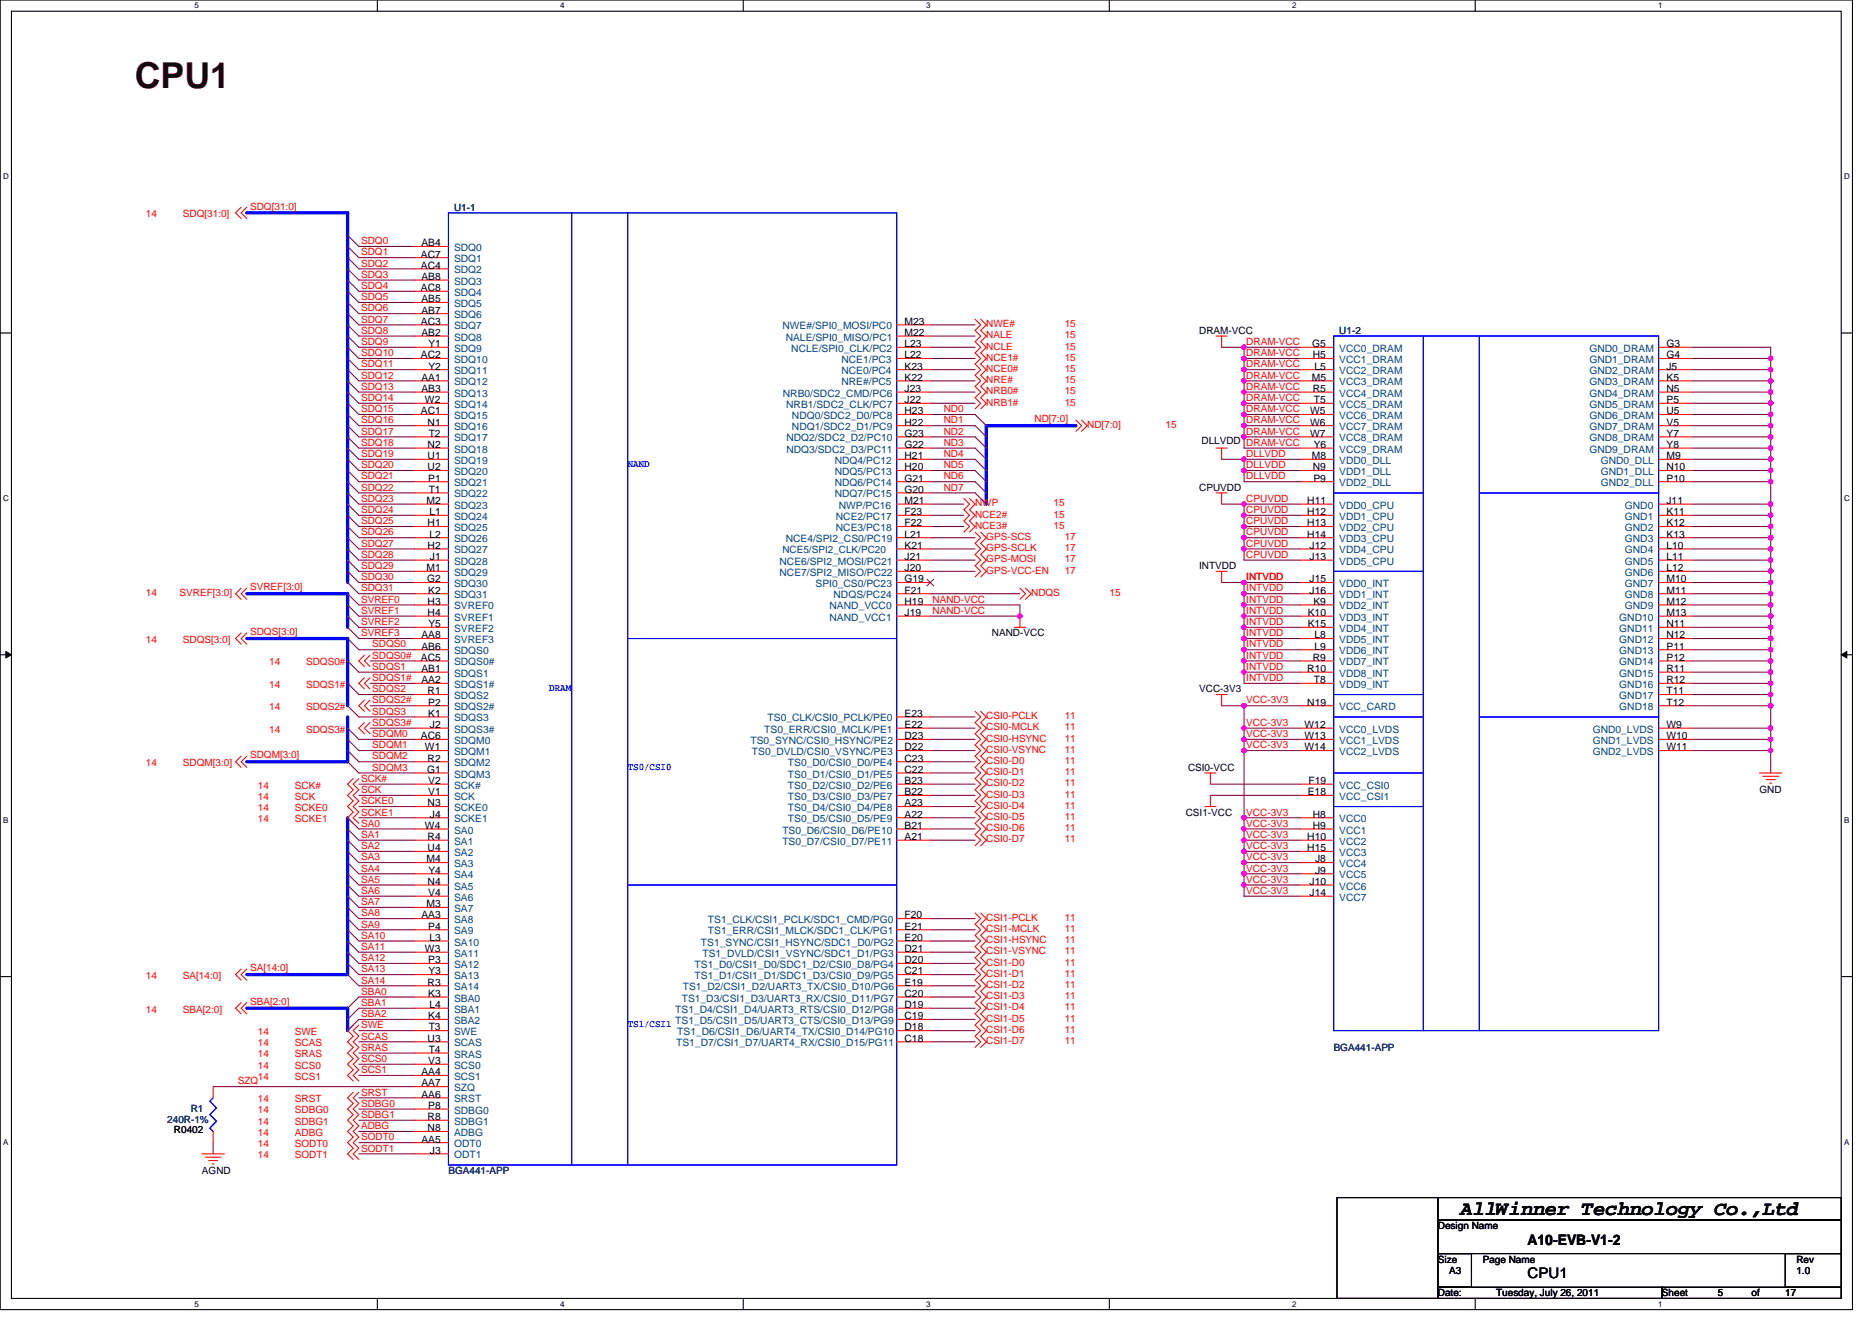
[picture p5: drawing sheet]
<svg xmlns="http://www.w3.org/2000/svg" width="297mm" height="210mm" viewBox="0 0 297 210" stroke-linecap="round" stroke-linejoin="round" font-family="sans-serif">
<path d="M0 0h293.9v207.9h-293.9zM1.8 1.8h290.4v204.3h-290.4z" fill="none" stroke="#000" stroke-width=".17"/>
<g fill="#fff">
<path d="M30.8 .2h.7v1.4h-.7z"/>
<path d="M30.8 206.3h.7v1.4h-.7z"/>
</g>
<path d="M59.9 0v1.8M59.9 206.1v1.8" fill="none" stroke="#000" stroke-width=".17"/>
<g fill="#fff">
<path d="M88.9 .2h.7v1.4h-.7z"/>
<path d="M88.9 206.3h.7v1.4h-.7z"/>
</g>
<path d="M117.9 0v1.8M117.9 206.1v1.8" fill="none" stroke="#000" stroke-width=".17"/>
<g fill="#fff">
<path d="M147 .2h.7v1.4h-.7z"/>
<path d="M147 206.3h.7v1.4h-.7z"/>
</g>
<path d="M176 0v1.8M176 206.1v1.8" fill="none" stroke="#000" stroke-width=".17"/>
<g fill="#fff">
<path d="M205 .2h.7v1.4h-.7z"/>
<path d="M205 206.3h.7v1.4h-.7z"/>
</g>
<path d="M234.1 0v1.8M234.1 206.1v1.8" fill="none" stroke="#000" stroke-width=".17"/>
<g fill="#fff">
<path d="M263.1 .2h.7v1.4h-.7z"/>
<path d="M263.1 206.3h.7v1.4h-.7z"/>
<path d="M.5 27.3h.9v1.4h-.9z"/>
<path d="M292.6 27.3h.9v1.4h-.9z"/>
<path d="M.5 78.4h.9v1.4h-.9z"/>
<path d="M292.6 78.4h.9v1.4h-.9z"/>
</g>
<path d="M0 52.9h1.8M292.2 52.9h1.7" fill="none" stroke="#000" stroke-width=".17"/>
<g fill="#fff">
<path d="M.5 129.5h.8v1.4h-.8z"/>
<path d="M292.6 129.5h.9v1.4h-.9z"/>
</g>
<path d="M0 103.9h1.8M292.2 103.9h1.7" fill="none" stroke="#000" stroke-width=".17"/>
<path d="M.9 103.4l.9 .5-.9 .5zM292.2 103.9l.8-.5v1z" fill="#000" stroke="#000" stroke-width=".16"/>
<g fill="#fff">
<path d="M.5 180.5h.8v1.4h-.8z"/>
<path d="M292.6 180.5h.9v1.4h-.9z"/>
</g>
<path d="M0 155h1.8M292.2 155h1.7M212.2 190.1h16v16h-16zM228.2 190.1h64v3.5h-64zM228.2 193.6h64v5.4h-64zM228.2 199h5.3v5.3h-5.3zM283.3 199h8.9v5.3h-8.9zM228.2 204.3h35.5v1.8h-35.5zM263.7 204.3h28.5v1.8h-28.5z" fill="none" stroke="#000" stroke-width=".17"/>
<g fill="none" stroke="#800040" stroke-width=".17">
<path d="M55.2 37.3l1.7 1.8h8.9M55.2 39.1l1.7 1.8h8.9M55.2 40.9l1.7 1.8h8.9M55.2 42.7l1.7 1.7h8.9M55.2 44.4l1.7 1.8h8.9M55.2 46.2l1.7 1.8h8.9M55.2 48l1.7 1.8h8.9M55.2 49.8l1.7 1.8h8.9M55.2 51.6l1.7 1.7h8.9M55.2 53.3l1.7 1.8h8.9M55.2 55.1l1.7 1.8h8.9M55.2 56.9l1.7 1.8h8.9"/>
<path d="M55.2 58.7l1.7 1.8h8.9M147.6 51.6h7.1M147.6 53.3h7.1M147.6 55.1h7.1M147.6 56.9h7.1M147.6 58.7h7.1M193.8 55.1h3.6M197.4 56.9h8.9M197.4 58.7h8.9M197.4 56.9v1.8M197.4 55.1v1.8M197.4 58.7v1.8"/>
<path d="M197.4 55.1h8.9M268.5 55.1h12.5v1.8M268.5 56.9h12.5M268.5 58.7h12.5M281 58.7v1.8M281 56.9v1.8M55.2 67.6l1.7 1.7h8.9M55.2 60.5l1.7 1.7h8.9M55.2 62.2l1.7 1.8h8.9M55.2 64l1.7 1.8h8.9M55.2 65.8l1.7 1.8h8.9M55.2 69.3l1.7 1.8h8.9"/>
<path d="M55.2 72.9l1.7 1.8h8.9M55.2 74.7l1.7 1.8h8.9M55.2 76.5l1.7 1.7h8.9M55.2 78.2l1.7 1.8h8.9M55.2 71.1l1.7 1.8h8.9M147.6 65.8h7.1l1.8 1.8M147.6 67.6h7.1l1.8 1.7M147.6 69.3h7.1l1.8 1.8M147.6 71.1h7.1l1.8 1.8M147.6 72.9h7.1l1.8 1.8M147.6 74.7h7.1l1.8 1.8M147.6 76.5h7.1l1.8 1.7"/>
<path d="M147.6 78.2h7.1l1.8 1.8M147.6 60.5h7.1M147.6 62.2h7.1M147.6 64h7.1M193.8 72.9h3.6M197.4 62.2h8.9M197.4 64h8.9M197.4 65.8h8.9M197.4 67.6h8.9M197.4 69.3h8.9M197.4 72.9h8.9M197.4 74.7h8.9"/>
<path d="M197.4 69.3v1.8h8.9M197.4 74.7v1.8h8.9M197.4 60.5v3.5M197.4 64v1.8M197.4 65.8v1.8M197.4 67.6v1.7M197.4 72.9v1.8M197.4 60.5h8.9M268.5 64h12.5M268.5 60.5h12.5M268.5 62.2h12.5M268.5 65.8h12.5"/>
<path d="M268.5 67.6h12.5M268.5 69.3h12.5M268.5 71.1h12.5M268.5 72.9h12.5M268.5 74.7h12.5M268.5 76.5h12.5M281 67.6v1.7M281 74.7v1.8M281 69.3v1.8M281 62.2v1.8M281 76.5v3.5M281 72.9v1.8"/>
<path d="M281 71.1v1.8M281 64v1.8M281 60.5v1.7M281 65.8v1.8M55.2 80l1.7 1.8h8.9M55.2 81.8l1.7 1.8h8.9M55.2 83.6l1.7 1.7h8.9M55.2 85.3l1.7 1.8h8.9M55.2 87.1l1.7 1.8h8.9M55.2 88.9l1.7 1.8h8.9M55.2 90.7l1.7 1.8h8.9M55.2 92.5l1.7 1.7h8.9"/>
<path d="M55.2 94.2l1.7 1.8h8.9M55.2 99.6l1.7 1.7h8.9M55.2 96l1.7 1.8h8.9M55.2 97.8l1.7 1.8h8.9M147.6 83.6h5.3M147.6 81.8h5.3M147.6 80h5.3M147.6 85.3h7.1M147.6 87.1h7.1M147.6 88.9h7.1M147.6 90.7h7.1M147.6 94.2h14.2"/>
<path d="M147.6 96h14.2v1.8h-14.2M193.8 80h3.6M193.8 92.5h3.6M197.4 92.5h8.9M197.4 94.2h8.9M197.4 97.8h8.9M197.4 99.6h8.9M197.4 81.8h8.9M197.4 83.6h8.9M197.4 85.3h8.9M197.4 83.6v5.3h8.9M197.4 80v1.8"/>
<path d="M197.4 81.8v1.8M197.4 94.2v3.6M197.4 97.8v1.8M197.4 92.5v1.7M197.4 99.6v1.7M197.4 96h8.9M197.4 87.1h8.9M197.4 80h8.9M268.5 81.8h12.5M268.5 83.6h12.5M268.5 85.3h12.5M268.5 87.1h12.5"/>
<path d="M268.5 88.9h12.5M268.5 90.7h12.5M268.5 92.5h12.5M268.5 96h12.5M268.5 94.2h12.5M268.5 97.8h12.5M268.5 99.6h12.5M268.5 80h12.5M281 87.1v1.8M281 99.6v1.7M281 90.7v1.8M281 83.6v1.7"/>
<path d="M281 88.9v1.8M281 80v1.8M281 92.5v1.7M281 96v1.8M281 85.3v1.8M281 81.8v1.8M281 97.8v1.8M281 94.2v1.8M55.2 101.3l1.7 1.8h8.9M55.2 104.9l1.7 1.8h8.9M55.2 108.5l1.7 1.7h8.9M55.2 112l1.7 1.8h8.9"/>
<path d="M55.2 115.6l1.7 1.7h8.9M55.2 117.3l1.7 1.8h8.9M55.2 119.1l1.7 1.8h8.9M58.7 104.9h7.1M58.7 108.5h7.1M58.7 112h7.1M58.7 115.6h7.1M147.6 117.3h7.1M147.6 113.8h7.1M147.6 115.6h7.1M147.6 119.1h7.1M193.8 112h3.6"/>
<path d="M197.4 101.3h8.9M197.4 103.1h8.9M197.4 104.9h8.9M197.4 106.7h8.9M197.4 117.3h8.9M197.4 106.7v1.8h8.9M197.4 101.3v1.8M197.4 104.9v1.8M197.4 103.1v1.8M197.4 117.3v1.8M197.4 112v3.6M197.4 115.6v1.7"/>
<path d="M197.4 119.1v10.7M197.4 112h8.9M197.4 115.6h8.9M197.4 119.1h8.9M268.5 101.3h12.5M268.5 103.1h12.5M268.5 104.9h12.5M268.5 106.7h12.5M268.5 108.5h12.5M268.5 110.2h12.5M268.5 112h12.5M268.5 115.6h12.5"/>
<path d="M268.5 117.3h12.5M268.5 119.1h12.5M281 119.1v3.6M281 103.1v1.8M281 115.6v1.7M281 106.7v1.8M281 112v3.6M281 110.2v1.8M281 108.5v1.7M281 101.3v1.8M281 117.3v1.8M281 104.9v1.8"/>
<path d="M55.2 120.9l1.7 1.8h8.9M55.2 129.8l1.7 1.8h8.9M55.2 131.6l1.7 1.7h8.9M55.2 133.4l1.7 1.7h8.9M55.2 135.1l1.7 1.8h8.9M55.2 136.9l1.7 1.8h8.9M55.2 138.7l1.7 1.8h8.9M56.9 124.5h8.9M56.9 126.2h8.9M56.9 128h8.9M56.9 129.8h8.9M147.6 120.9h7.1"/>
<path d="M147.6 122.7h7.1M147.6 124.5h7.1M147.6 126.2h7.1M147.6 128h7.1M147.6 129.8h7.1M147.6 131.6h7.1M147.6 133.3h7.1M192.1 124.5h14.2M192.1 126.2h14.2M197.4 131.6h8.9M197.4 133.3h8.9M197.4 135.1h8.9"/>
<path d="M197.4 136.9h8.9M197.4 138.7h8.9M197.4 129.8h8.9M197.4 135.1v1.8M197.4 133.4v1.7M197.4 129.8v1.8M197.4 136.9v3.6M197.4 131.6v1.7M55.2 140.5l1.7 1.7h8.9M55.2 142.2l1.7 1.8h8.9M55.2 144l1.7 1.8h8.9M55.2 145.8l1.7 1.8h8.9"/>
<path d="M55.2 147.6l1.7 1.8h8.9M55.2 149.4l1.7 1.7h8.9M55.2 151.1l1.7 1.8h8.9M55.2 152.9l1.7 1.8h8.9M55.2 154.7l1.7 1.8h8.9M65.8 158.2h-8.9l-1.7 1.8M147.6 145.8h7.1M147.6 149.4h7.1M147.6 147.6h7.1M147.6 151.1h7.1M147.6 152.9h7.1M147.6 154.7h7.1"/>
<path d="M147.6 156.5h7.1M147.6 158.2h7.1M197.4 140.5h8.9M197.4 140.5v1.7h8.9M33.8 172.5h32M56.9 163.6h8.9M56.9 165.4h8.9M56.9 167.1h8.9M56.9 168.9h8.9M56.9 174.2h8.9M56.9 170.7h8.9M56.9 176h8.9"/>
<path d="M56.9 177.8h8.9M56.9 179.6h8.9M65.8 160h-8.9l-1.7 1.8M65.8 161.8h-8.9l-1.7 1.8M147.6 160h7.1M147.6 161.8h7.1M147.6 163.6h7.1M147.6 165.4h7.1M33.8 181.4v1.7M56.9 181.4h8.9M56.9 183.1h8.9"/>
</g>
<g fill="#f0f" stroke="#f0f" stroke-width=".17">
<circle cx="197.4" cy="133.3" r=".35"/>
<circle cx="197.4" cy="138.7" r=".35"/>
<circle cx="197.4" cy="96" r=".35"/>
<circle cx="197.4" cy="56.9" r=".35"/>
<circle cx="197.4" cy="140.4" r=".35"/>
<circle cx="197.4" cy="99.6" r=".35"/>
<circle cx="197.4" cy="58.7" r=".35"/>
<circle cx="197.4" cy="101.3" r=".35"/>
<circle cx="197.4" cy="60.4" r=".35"/>
<circle cx="197.4" cy="62.2" r=".35"/>
<circle cx="197.4" cy="112" r=".35"/>
<circle cx="197.4" cy="65.8" r=".35"/>
<circle cx="281" cy="83.6" r=".35"/>
<circle cx="281" cy="85.3" r=".35"/>
<circle cx="281" cy="87.1" r=".35"/>
<circle cx="281" cy="88.9" r=".35"/>
<circle cx="281" cy="64" r=".35"/>
<circle cx="281" cy="90.7" r=".35"/>
<circle cx="281" cy="96" r=".35"/>
<circle cx="281" cy="56.9" r=".35"/>
<circle cx="281" cy="58.7" r=".35"/>
<circle cx="281" cy="60.4" r=".35"/>
<circle cx="281" cy="97.8" r=".35"/>
<circle cx="281" cy="62.2" r=".35"/>
<circle cx="281" cy="99.6" r=".35"/>
<circle cx="281" cy="101.3" r=".35"/>
<circle cx="281" cy="67.6" r=".35"/>
<circle cx="281" cy="108.4" r=".35"/>
<circle cx="281" cy="69.3" r=".35"/>
<circle cx="281" cy="110.2" r=".35"/>
<circle cx="281" cy="71.1" r=".35"/>
<circle cx="281" cy="112" r=".35"/>
<circle cx="281" cy="72.9" r=".35"/>
<circle cx="281" cy="119.1" r=".35"/>
<circle cx="197.4" cy="67.6" r=".35"/>
<circle cx="197.4" cy="69.3" r=".35"/>
<circle cx="197.4" cy="72.9" r=".35"/>
<circle cx="197.4" cy="74.7" r=".35"/>
<circle cx="197.4" cy="81.8" r=".35"/>
<circle cx="197.4" cy="83.6" r=".35"/>
<circle cx="197.4" cy="117.3" r=".35"/>
<circle cx="197.4" cy="85.3" r=".35"/>
<circle cx="197.4" cy="87.1" r=".35"/>
<circle cx="197.4" cy="64" r=".35"/>
<circle cx="197.4" cy="55.1" r=".35"/>
<circle cx="197.4" cy="80" r=".35"/>
<circle cx="281" cy="103.1" r=".35"/>
<circle cx="281" cy="74.7" r=".35"/>
<circle cx="281" cy="76.4" r=".35"/>
<circle cx="281" cy="80" r=".35"/>
<circle cx="281" cy="115.6" r=".35"/>
<circle cx="281" cy="106.7" r=".35"/>
<circle cx="281" cy="92.4" r=".35"/>
<circle cx="197.4" cy="106.7" r=".35"/>
<circle cx="197.4" cy="94.2" r=".35"/>
<circle cx="197.4" cy="104.9" r=".35"/>
<circle cx="197.4" cy="97.8" r=".35"/>
<circle cx="197.4" cy="92.4" r=".35"/>
<circle cx="197.4" cy="103.1" r=".35"/>
<circle cx="197.4" cy="115.6" r=".35"/>
<circle cx="197.4" cy="135.1" r=".35"/>
<circle cx="197.4" cy="129.8" r=".35"/>
<circle cx="197.4" cy="119.1" r=".35"/>
<circle cx="197.4" cy="136.9" r=".35"/>
<circle cx="197.4" cy="131.6" r=".35"/>
<circle cx="281" cy="117.3" r=".35"/>
<circle cx="281" cy="104.9" r=".35"/>
<circle cx="281" cy="81.8" r=".35"/>
<circle cx="281" cy="65.8" r=".35"/>
<circle cx="281" cy="94.2" r=".35"/>
<circle cx="161.8" cy="97.8" r=".35"/>
</g>
<path d="M39.2 33.8h16v58.7M170.7 67.6h-14.2v12.4M39.2 94.2h16v5.4M39.2 101.3h16v10.7M55.2 113.8v7.1h-16M55.2 129.8v24.9h-16M39.2 160h16v3.6" fill="none" stroke="#00f" stroke-width=".53"/>
<g fill="none" stroke="#f00" stroke-width=".17">
<path d="M38.3 32.9l-.9 .9 .9 .9M39.2 32.9l-.9 .9 .9 .9M65.8 39.1h5.4M65.8 55.1h5.4M65.8 56.9h5.4M65.8 58.7h5.4M65.8 40.9h5.4M65.8 42.7h5.4M65.8 44.4h5.4M65.8 46.2h5.4M65.8 48h5.4M65.8 49.8h5.4"/>
<path d="M65.8 51.6h5.4M65.8 53.3h5.4M142.3 55.1h5.3M142.3 56.9h5.3M142.3 58.7h5.3M142.3 51.6h5.3M142.3 53.3h5.3M154.7 50.7l.9 .9-.9 .9 .9 .8-.9 .9 .9 .9-.9 .9 .9 .9-.9 .9 .9 .9-.9 .9 .9 .9-.9 .8 .9 .9-.9 .9 .9 .9-.9 .9M155.6 50.7l.9 .9-.9 .9 .9 .8-.9 .9 .9 .9-.9 .9 .9 .9-.9 .9 .9 .9-.9 .9 .9 .9-.9 .8 .9 .9-.9 .9 .9 .9-.9 .9M193 53.3h1.7M193.8 53.3v1.8M206.3 55.1h5.3"/>
<path d="M206.3 56.9h5.3M206.3 58.7h5.3M263.2 55.1h5.3M263.2 56.9h5.3M263.2 58.7h5.3M65.8 60.5h5.4M65.8 62.2h5.4M65.8 64h5.4M65.8 65.8h5.4M65.8 67.6h5.4M65.8 69.3h5.4M65.8 71.1h5.4"/>
<path d="M65.8 72.9h5.4M65.8 74.7h5.4M65.8 76.5h5.4M65.8 78.2h5.4M142.3 60.5h5.3M142.3 62.2h5.3M142.3 64h5.3M142.3 65.8h5.3M142.3 67.6h5.3M142.3 69.3h5.3M142.3 71.1h5.3M142.3 72.9h5.3"/>
<path d="M142.3 74.7h5.3M142.3 76.5h5.3M142.3 78.2h5.3M152.9 79.1l.9 .9-.9 .9 .9 .9-.9 .9 .9 .9-.9 .9M153.8 79.1l.9 .9-.9 .9 .9 .9-.9 .9 .9 .9-.9 .9M170.7 66.7l.9 .9-.9 .9M171.6 66.7l.9 .9-.9 .9M193 71.1h1.7M193 78.2h1.7M193.8 71.1v1.8M193.8 78.2v1.8M206.3 60.5h5.3"/>
<path d="M206.3 62.2h5.3M206.3 64h5.3M206.3 65.8h5.3M206.3 67.6h5.3M206.3 69.3h5.3M206.3 71.1h5.3M206.3 72.9h5.3M206.3 74.7h5.3M206.3 76.5h5.3M263.2 60.5h5.3M263.2 62.2h5.3M263.2 64h5.3"/>
<path d="M263.2 65.8h5.3M263.2 67.6h5.3M263.2 69.3h5.3M263.2 71.1h5.3M263.2 72.9h5.3M263.2 74.7h5.3M263.2 76.5h5.3M38.3 93.3l-.9 .9 .9 .9M39.2 93.3l-.9 .9 .9 .9M65.8 80h5.4M65.8 81.8h5.4M65.8 83.6h5.4"/>
<path d="M65.8 85.3h5.4M65.8 87.1h5.4M65.8 88.9h5.4M65.8 92.5h5.4M65.8 94.2h5.4M65.8 96h5.4M65.8 97.8h5.4M65.8 99.6h5.4M65.8 90.7h5.4M142.3 80h5.3M142.3 81.8h5.3M142.3 83.6h5.3"/>
<path d="M142.3 85.3h5.3M142.3 87.1h5.3M142.3 88.9h5.3M142.3 92.5h5.3M142.3 94.2h5.3M142.3 96h5.3M142.3 97.8h5.3M142.3 90.7h5.3M154.7 84.5l.9 .8-.9 .9 .9 .9-.9 .9 .9 .9-.9 .9 .9 .9-.9 .9M155.6 84.5l.9 .8-.9 .9 .9 .9-.9 .9 .9 .9-.9 .9 .9 .9-.9 .9M160.9 99.6h1.8M161.8 93.3l.9 .9-.9 .9"/>
<path d="M161.8 97.8v1.8M162.7 93.3l.9 .9-.9 .9M193 90.7h1.7M193.8 90.7v1.8M206.3 80h5.3M206.3 81.8h5.3M206.3 83.6h5.3M206.3 85.3h5.3M206.3 87.1h5.3M206.3 88.9h5.3M206.3 92.5h5.3M206.3 94.2h5.3"/>
<path d="M206.3 96h5.3M206.3 97.8h5.3M206.3 99.6h5.3M263.2 80h5.3M263.2 81.8h5.3M263.2 83.6h5.3M263.2 85.3h5.3M263.2 87.1h5.3M263.2 88.9h5.3M263.2 92.5h5.3M263.2 94.2h5.3M263.2 96h5.3"/>
<path d="M263.2 97.8h5.3M263.2 99.6h5.3M263.2 90.7h5.3M38.3 100.5l-.9 .8 .9 .9M39.2 100.5l-.9 .8 .9 .9M57.8 104l-.9 .9 .9 .9M57.8 107.6l-.9 .9 .9 .8M57.8 111.1l-.9 .9 .9 .9M57.8 114.7l-.9 .9 .9 .9M58.7 104l-.9 .9 .9 .9M58.7 107.6l-.9 .9 .9 .8M58.7 111.1l-.9 .9 .9 .9"/>
<path d="M58.7 114.7l-.9 .9 .9 .9M65.8 101.3h5.4M65.8 103.1h5.4M65.8 104.9h5.4M65.8 106.7h5.4M65.8 108.5h5.4M65.8 112h5.4M65.8 115.6h5.4M65.8 117.3h5.4M65.8 119.1h5.4M65.8 110.2h5.4M65.8 113.8h5.4"/>
<path d="M142.3 115.6h5.3M142.3 117.3h5.3M142.3 119.1h5.3M142.3 113.8h5.3M154.7 112.9l.9 .9-.9 .9 .9 .9-.9 .9 .9 .8-.9 .9 .9 .9-.9 .9 .9 .9-.9 .9 .9 .9-.9 .9 .9 .9-.9 .8 .9 .9-.9 .9 .9 .9-.9 .9 .9 .9-.9 .9 .9 .9-.9 .9 .9 .8-.9 .9M155.6 112.9l.9 .9-.9 .9 .9 .9-.9 .9 .9 .8-.9 .9 .9 .9-.9 .9 .9 .9-.9 .9 .9 .9-.9 .9 .9 .9-.9 .8 .9 .9-.9 .9 .9 .9-.9 .9 .9 .9-.9 .9 .9 .9-.9 .9 .9 .8-.9 .9M193 110.2h1.7M193.8 110.2v1.8M206.3 101.3h5.3M206.3 103.1h5.3M206.3 104.9h5.3M206.3 106.7h5.3"/>
<path d="M206.3 108.5h5.3M206.3 112h5.3M206.3 115.6h5.3M206.3 117.3h5.3M206.3 119.1h5.3M263.2 101.3h5.3M263.2 103.1h5.3M263.2 104.9h5.3M263.2 106.7h5.3M263.2 108.5h5.3M263.2 112h5.3M263.2 115.6h5.3"/>
<path d="M263.2 117.3h5.3M263.2 119.1h5.3M263.2 110.2h5.3M38.3 120l-.9 .9 .9 .9M39.2 120l-.9 .9 .9 .9M56 123.6l-.8 .9 .8 .8-.8 .9 .8 .9-.8 .9 .8 .9-.8 .9 .8 .9M56.9 123.6l-.9 .9 .9 .8-.9 .9 .9 .9-.9 .9 .9 .9-.9 .9 .9 .9M65.8 124.5h5.4M65.8 126.2h5.4M65.8 129.8h5.4M65.8 131.6h5.4M65.8 133.3h5.4"/>
<path d="M65.8 135.1h5.4M65.8 136.9h5.4M65.8 138.7h5.4M65.8 120.9h5.4M65.8 122.7h5.4M65.8 128h5.4M142.3 124.5h5.3M142.3 126.2h5.3M142.3 129.8h5.3M142.3 131.6h5.3M142.3 133.3h5.3M142.3 120.9h5.3"/>
<path d="M142.3 122.7h5.3M142.3 128h5.3M191.2 128h1.8M191.2 122.7h1.8M192.1 122.7v1.8M192.1 126.2v1.8M206.3 124.5h5.3M206.3 126.2h5.3M206.3 129.8h5.3M206.3 131.6h5.3M206.3 133.3h5.3M206.3 135.1h5.3"/>
<path d="M206.3 136.9h5.3M206.3 138.7h5.3M279.2 122.7h3.5M279.7 123.2h2.5M280.2 123.7h1.5M280.8 124.3h.3M38.3 153.8l-.9 .9 .9 .9M38.3 159.1l-.9 .9 .9 .9M39.2 153.8l-.9 .9 .9 .9M39.2 159.1l-.9 .9 .9 .9M65.8 140.5h5.4M65.8 142.2h5.4"/>
<path d="M65.8 144h5.4M65.8 145.8h5.4M65.8 147.6h5.4M65.8 149.4h5.4M65.8 151.1h5.4M65.8 152.9h5.4M65.8 154.7h5.4M65.8 156.5h5.4M65.8 158.2h5.4M142.3 145.8h5.3M142.3 147.6h5.3M142.3 149.4h5.3"/>
<path d="M142.3 151.1h5.3M142.3 152.9h5.3M142.3 154.7h5.3M142.3 156.5h5.3M142.3 158.2h5.3M154.7 144.9l.9 .9-.9 .9 .9 .9-.9 .9 .9 .9-.9 .8 .9 .9-.9 .9 .9 .9-.9 .9 .9 .9-.9 .9 .9 .9-.9 .9 .9 .8-.9 .9 .9 .9-.9 .9 .9 .9-.9 .9 .9 .9-.9 .9 .9 .9-.9 .8M155.6 144.9l.9 .9-.9 .9 .9 .9-.9 .9 .9 .9-.9 .8 .9 .9-.9 .9 .9 .9-.9 .9 .9 .9-.9 .9 .9 .9-.9 .9 .9 .8-.9 .9 .9 .9-.9 .9 .9 .9-.9 .9 .9 .9-.9 .9 .9 .9-.9 .8M206.3 140.5h5.3M206.3 142.2h5.3M33.8 172.5v1.7M33.8 179.6v1.8M56 162.7l-.8 .9 .8 .9-.8 .9 .8 .8-.8 .9 .8 .9-.8 .9 .8 .9-.8 .9 .8 .9"/>
<path d="M56 173.4l-.8 .8 .8 .9-.8 .9 .8 .9-.8 .9 .8 .9-.8 .9 .8 .9-.8 .9 .8 .8-.8 .9 .8 .9M56.9 162.7l-.9 .9 .9 .9-.9 .9 .9 .8-.9 .9 .9 .9-.9 .9 .9 .9-.9 .9 .9 .9M56.9 173.4l-.9 .8 .9 .9-.9 .9 .9 .9-.9 .9 .9 .9-.9 .9 .9 .9-.9 .9 .9 .8-.9 .9 .9 .9M65.8 160h5.4M65.8 161.8h5.4M65.8 163.6h5.4M65.8 165.4h5.4M65.8 167.1h5.4M65.8 168.9h5.4M65.8 170.7h5.4M65.8 172.5h5.4M65.8 174.2h5.4"/>
<path d="M65.8 176h5.4M65.8 177.8h5.4M65.8 179.6h5.4M142.3 160h5.3M142.3 161.8h5.3M142.3 163.6h5.3M142.3 165.4h5.3M32 183.1h3.6M32.6 183.7h2.5M33.1 184.2h1.4M33.7 184.7h.3M65.8 181.4h5.4"/>
<path d="M65.8 183.1h5.4"/>
</g>
<g fill="none" stroke="#00f" stroke-width=".17">
<path d="M71.2 33.8h71.1v151.1h-71.1zM90.7 33.8v151.1M99.6 33.8v151.1M211.6 53.3h51.6v110.3h-51.6zM225.8 53.3v110.3M234.7 53.3v110.3M211.6 78.2h14.2M234.7 78.2h28.5M211.6 90.7h14.2M99.6 101.3h42.7M211.6 110.2h14.2M211.6 113.8h14.2"/>
<path d="M234.7 113.8h28.5M211.6 122.7h14.2M211.6 128h14.2M99.6 140.5h42.7M33.8 174.2l-.5 .6 1.1 1.1-1.1 1 1.1 1.1-1.1 1 .5 .6"/>
</g>
<path d="M147.1 91.9l1.1 1.1M148.1 91.9l-1 1.1" fill="none" stroke="#804000" stroke-width=".16"/>
<text font-size="5.7" fill="#400000" x="21.4" y="14">CPU1</text>
<text font-size="3.2" x="231.7" y="192.8">AllWinner Technology Co.,Ltd</text>
<g font-size="2.3">
<text x="242.4" y="197.5">A10-EVB-V1-2</text>
<text x="242.4" y="202.8">CPU1</text>
</g>
<g font-size="1.6" fill="#f00">
<text x="23.2" y="34.5">14</text>
<text x="29" y="34.5">SDQ[31:0]</text>
<text x="39.7" y="33.3">SDQ[31:0]</text>
<text x="57.3" y="38.8">SDQ0</text>
<text x="57.3" y="40.5">SDQ1</text>
<text x="57.3" y="42.3">SDQ2</text>
<text x="57.3" y="44.1">SDQ3</text>
<text x="57.3" y="45.9">SDQ4</text>
<text x="57.3" y="47.6">SDQ5</text>
<text x="57.3" y="49.4">SDQ6</text>
<text x="57.3" y="51.2">SDQ7</text>
<text x="57.3" y="53">SDQ8</text>
<text x="156.5" y="51.9">NWE#</text>
<text x="156.5" y="53.7">NALE</text>
<text x="168.9" y="51.9">15</text>
<text x="168.9" y="53.7">15</text>
<text x="57.3" y="54.8">SDQ9</text>
<text x="57.3" y="56.5">SDQ10</text>
<text x="57.3" y="58.3">SDQ11</text>
<text x="156.5" y="57.3">NCE1#</text>
<text x="156.5" y="59">NCE0#</text>
<text x="156.5" y="55.5">NCLE</text>
<text x="168.9" y="57.3">15</text>
<text x="168.9" y="59">15</text>
<text x="168.9" y="55.5">15</text>
<text x="197.8" y="56.5">DRAM-VCC</text>
<text x="197.8" y="58.3">DRAM-VCC</text>
<text x="197.8" y="54.8">DRAM-VCC</text>
<text x="57.3" y="60.1">SDQ12</text>
<text x="57.3" y="61.9">SDQ13</text>
<text x="57.3" y="63.6">SDQ14</text>
<text x="57.3" y="65.4">SDQ15</text>
<text x="149.8" y="65.4">ND0</text>
<text x="156.5" y="60.8">NRE#</text>
<text x="156.5" y="62.6">NRB0#</text>
<text x="156.5" y="64.4">NRB1#</text>
<text x="168.9" y="60.8">15</text>
<text x="168.9" y="62.6">15</text>
<text x="168.9" y="64.4">15</text>
<text x="197.8" y="60.1">DRAM-VCC</text>
<text x="197.8" y="61.9">DRAM-VCC</text>
<text x="197.8" y="63.6">DRAM-VCC</text>
<text x="197.8" y="65.4">DRAM-VCC</text>
<text x="57.3" y="69">SDQ17</text>
<text x="57.3" y="67.2">SDQ16</text>
<text x="57.3" y="70.8">SDQ18</text>
<text x="149.8" y="67.2">ND1</text>
<text x="149.8" y="69">ND2</text>
<text x="149.8" y="70.8">ND3</text>
<text x="164.1" y="67">ND[7:0]</text>
<text x="172.5" y="67.9">ND[7:0]</text>
<text x="185" y="67.9">15</text>
<text x="197.8" y="67.2">DRAM-VCC</text>
<text x="197.8" y="69">DRAM-VCC</text>
<text x="57.3" y="74.3">SDQ20</text>
<text x="57.3" y="76.1">SDQ21</text>
<text x="57.3" y="77.9">SDQ22</text>
<text x="57.3" y="72.5">SDQ19</text>
<text x="149.8" y="72.5">ND4</text>
<text x="149.8" y="74.3">ND5</text>
<text x="149.8" y="76.1">ND6</text>
<text x="149.8" y="77.9">ND7</text>
<text x="197.8" y="72.5">DLLVDD</text>
<text x="197.8" y="74.3">DLLVDD</text>
<text x="197.8" y="76.1">DLLVDD</text>
<text x="57.3" y="79.7">SDQ23</text>
<text x="57.3" y="81.4">SDQ24</text>
<text x="57.3" y="83.2">SDQ25</text>
<text x="154.7" y="80.4">NWP</text>
<text x="154.7" y="82.1">NCE2#</text>
<text x="154.7" y="83.9">NCE3#</text>
<text x="167.2" y="80.4">15</text>
<text x="167.2" y="82.1">15</text>
<text x="167.2" y="83.9">15</text>
<text x="197.8" y="81.4">CPUVDD</text>
<text x="197.8" y="83.2">CPUVDD</text>
<text x="197.8" y="79.7">CPUVDD</text>
<text x="57.3" y="85">SDQ26</text>
<text x="57.3" y="86.8">SDQ27</text>
<text x="57.3" y="88.5">SDQ28</text>
<text x="156.5" y="85.7">GPS-SCS</text>
<text x="156.5" y="87.5">GPS-SCLK</text>
<text x="156.5" y="89.3">GPS-MOSI</text>
<text x="168.9" y="85.7">17</text>
<text x="168.9" y="87.5">17</text>
<text x="169" y="89.3">17</text>
<text x="197.8" y="88.5">CPUVDD</text>
<text x="197.8" y="85">CPUVDD</text>
<text x="197.8" y="86.8">CPUVDD</text>
<text x="23.2" y="94.6">14</text>
<text x="28.5" y="94.6">SVREF[3:0]</text>
<text x="39.7" y="93.7">SVREF[3:0]</text>
<text x="57.3" y="90.3">SDQ29</text>
<text x="57.3" y="92.1">SDQ30</text>
<text x="57.3" y="93.9">SDQ31</text>
<text x="57.3" y="95.7">SVREF0</text>
<text x="148" y="95.7">NAND-VCC</text>
<text x="156.5" y="91">GPS-VCC-EN</text>
<text x="163.6" y="94.6">NDQS</text>
<text x="168.9" y="91">17</text>
<text x="176.1" y="94.6">15</text>
<text x="197.8" y="92.1">INTVDD</text>
<text x="197.8" y="93.9">INTVDD</text>
<text x="197.8" y="95.7">INTVDD</text>
<text x="39.7" y="100.8">SDQS[3:0]</text>
<text x="57.3" y="101">SVREF3</text>
<text x="57.3" y="97.4">SVREF1</text>
<text x="57.3" y="99.2">SVREF2</text>
<text x="148" y="97.4">NAND-VCC</text>
<text x="197.8" y="97.4">INTVDD</text>
<text x="197.8" y="99.2">INTVDD</text>
<text x="197.8" y="101">INTVDD</text>
<text x="23.2" y="102">14</text>
<text x="29" y="102">SDQS[3:0]</text>
<text x="42.7" y="105.6">14</text>
<text x="48.6" y="105.6">SDQS0#</text>
<text x="59.1" y="102.8">SDQS0</text>
<text x="59.1" y="104.5">SDQS0#</text>
<text x="59.1" y="106.3">SDQS1</text>
<text x="197.8" y="102.8">INTVDD</text>
<text x="197.8" y="104.5">INTVDD</text>
<text x="197.8" y="106.3">INTVDD</text>
<text x="42.7" y="109.2">14</text>
<text x="42.7" y="112.7">14</text>
<text x="48.6" y="109.2">SDQS1#</text>
<text x="48.6" y="112.7">SDQS2#</text>
<text x="59.1" y="108.1">SDQS1#</text>
<text x="59.1" y="109.9">SDQS2</text>
<text x="59.1" y="111.7">SDQS2#</text>
<text x="59.1" y="113.4">SDQS3</text>
<text x="197.8" y="108.1">INTVDD</text>
<text x="197.8" y="111.7">VCC-3V3</text>
<text x="42.7" y="116.3">14</text>
<text x="48.6" y="116.3">SDQS3#</text>
<text x="59.1" y="115.2">SDQS3#</text>
<text x="59.1" y="117">SDQM0</text>
<text x="59.1" y="118.8">SDQM1</text>
<text x="156.5" y="115.9">CSI0-MCLK</text>
<text x="156.5" y="117.7">CSI0-HSYNC</text>
<text x="156.5" y="119.5">CSI0-VSYNC</text>
<text x="156.5" y="114.2">CSI0-PCLK</text>
<text x="168.9" y="115.9">11</text>
<text x="168.9" y="117.7">11</text>
<text x="168.9" y="119.5">11</text>
<text x="168.9" y="114.2">11</text>
<text x="197.8" y="115.2">VCC-3V3</text>
<text x="197.8" y="117">VCC-3V3</text>
<text x="197.8" y="118.8">VCC-3V3</text>
<text x="23.2" y="121.6">14</text>
<text x="29" y="121.6">SDQM[3:0]</text>
<text x="39.7" y="120.4">SDQM[3:0]</text>
<text x="40.9" y="125.2">14</text>
<text x="46.8" y="125.2">SCK#</text>
<text x="57.3" y="124.1">SCK#</text>
<text x="57.3" y="125.9">SCK</text>
<text x="59.1" y="120.5">SDQM2</text>
<text x="59.1" y="122.3">SDQM3</text>
<text x="156.5" y="121.3">CSI0-D0</text>
<text x="156.5" y="123">CSI0-D1</text>
<text x="156.5" y="124.8">CSI0-D2</text>
<text x="168.9" y="121.3">11</text>
<text x="168.9" y="123">11</text>
<text x="168.9" y="124.8">11</text>
<text x="40.9" y="128.7">14</text>
<text x="40.9" y="126.9">14</text>
<text x="40.9" y="130.5">14</text>
<text x="46.8" y="128.7">SCKE0</text>
<text x="46.8" y="126.9">SCK</text>
<text x="46.8" y="130.5">SCKE1</text>
<text x="57.3" y="127.7">SCKE0</text>
<text x="57.3" y="131.2">SA0</text>
<text x="57.3" y="129.4">SCKE1</text>
<text x="156.5" y="126.6">CSI0-D3</text>
<text x="156.5" y="128.4">CSI0-D4</text>
<text x="156.5" y="130.2">CSI0-D5</text>
<text x="156.5" y="131.9">CSI0-D6</text>
<text x="168.9" y="126.6">11</text>
<text x="168.9" y="128.4">11</text>
<text x="168.9" y="130.2">11</text>
<text x="168.9" y="131.9">11</text>
<text x="197.8" y="131.2">VCC-3V3</text>
<text x="197.8" y="129.4">VCC-3V3</text>
<text x="57.3" y="133">SA1</text>
<text x="57.3" y="134.8">SA2</text>
<text x="57.3" y="136.5">SA3</text>
<text x="156.5" y="133.7">CSI0-D7</text>
<text x="168.9" y="133.7">11</text>
<text x="197.8" y="133">VCC-3V3</text>
<text x="197.8" y="134.8">VCC-3V3</text>
<text x="197.8" y="136.5">VCC-3V3</text>
<text x="57.3" y="138.3">SA4</text>
<text x="57.3" y="140.1">SA5</text>
<text x="57.3" y="141.9">SA6</text>
<text x="57.3" y="143.7">SA7</text>
<text x="197.8" y="138.3">VCC-3V3</text>
<text x="197.8" y="140.1">VCC-3V3</text>
<text x="197.8" y="141.9">VCC-3V3</text>
<text x="57.3" y="145.4">SA8</text>
<text x="57.3" y="147.2">SA9</text>
<text x="57.3" y="149">SA10</text>
<text x="156.5" y="146.2">CSI1-PCLK</text>
<text x="156.5" y="147.9">CSI1-MCLK</text>
<text x="156.5" y="149.7">CSI1-HSYNC</text>
<text x="168.9" y="146.2">11</text>
<text x="168.9" y="147.9">11</text>
<text x="168.9" y="149.7">11</text>
<text x="23.2" y="155.4">14</text>
<text x="29" y="155.4">SA[14:0]</text>
<text x="39.7" y="154.2">SA[14:0]</text>
<text x="57.3" y="150.8">SA11</text>
<text x="57.3" y="152.5">SA12</text>
<text x="57.3" y="154.3">SA13</text>
<text x="156.5" y="153.3">CSI1-D0</text>
<text x="156.5" y="155">CSI1-D1</text>
<text x="156.5" y="151.5">CSI1-VSYNC</text>
<text x="168.9" y="153.3">11</text>
<text x="168.9" y="155">11</text>
<text x="168.9" y="151.5">11</text>
<text x="23.2" y="160.7">14</text>
<text x="29" y="160.7">SBA[2:0]</text>
<text x="39.7" y="159.5">SBA[2:0]</text>
<text x="57.3" y="156.1">SA14</text>
<text x="57.3" y="157.9">SBA0</text>
<text x="57.3" y="159.7">SBA1</text>
<text x="57.3" y="161.4">SBA2</text>
<text x="156.5" y="156.8">CSI1-D2</text>
<text x="156.5" y="158.6">CSI1-D3</text>
<text x="156.5" y="160.4">CSI1-D4</text>
<text x="168.9" y="156.8">11</text>
<text x="168.9" y="158.6">11</text>
<text x="168.9" y="160.4">11</text>
<text x="40.9" y="164.3">14</text>
<text x="40.9" y="166.1">14</text>
<text x="40.9" y="167.8">14</text>
<text x="46.8" y="164.3">SWE</text>
<text x="46.8" y="166.1">SCAS</text>
<text x="46.8" y="167.8">SRAS</text>
<text x="57.3" y="163.2">SWE</text>
<text x="57.3" y="165">SCAS</text>
<text x="57.3" y="166.8">SRAS</text>
<text x="156.5" y="162.2">CSI1-D5</text>
<text x="156.5" y="163.9">CSI1-D6</text>
<text x="156.5" y="165.7">CSI1-D7</text>
<text x="168.9" y="162.2">11</text>
<text x="168.9" y="163.9">11</text>
<text x="168.9" y="165.7">11</text>
<text x="37.7" y="172.1">SZQ</text>
<text x="40.9" y="169.6">14</text>
<text x="40.9" y="171.4">14</text>
<text x="46.8" y="169.6">SCS0</text>
<text x="46.8" y="171.4">SCS1</text>
<text x="57.3" y="168.6">SCS0</text>
<text x="57.3" y="173.9">SRST</text>
<text x="57.3" y="170.3">SCS1</text>
<text x="40.9" y="174.9">14</text>
<text x="40.9" y="178.5">14</text>
<text x="40.9" y="176.7">14</text>
<text x="46.8" y="174.9">SRST</text>
<text x="46.8" y="178.5">SDBG1</text>
<text x="46.8" y="176.7">SDBG0</text>
<text x="57.3" y="175.7">SDBG0</text>
<text x="57.3" y="177.4">SDBG1</text>
<text x="57.3" y="179.2">ADBG</text>
<text x="40.9" y="182.1">14</text>
<text x="40.9" y="183.8">14</text>
<text x="40.9" y="180.3">14</text>
<text x="46.8" y="182.1">SODT0</text>
<text x="46.8" y="183.8">SODT1</text>
<text x="46.8" y="180.3">ADBG</text>
<text x="57.3" y="181">SODT0</text>
<text x="57.3" y="182.8">SODT1</text>
</g>
<g font-size="1.6" fill="#000080">
<text x="72" y="33.4">U1-1</text>
<text x="212.5" y="53">U1-2</text>
<text x="211.6" y="166.8">BGA441-APP</text>
<text x="26.5" y="178.2">240R-1%</text>
<text x="30.3" y="176.6">R1</text>
<text x="71.2" y="186.3">BGA441-APP</text>
</g>
<g font-size="1.6">
<text x="66.8" y="40.9">AC7</text>
<text x="66.9" y="39.1">AB4</text>
<text x="66.8" y="42.7">AC4</text>
<text x="66.8" y="46.2">AC8</text>
<text x="66.9" y="44.4">AB8</text>
<text x="66.9" y="48">AB5</text>
<text x="66.8" y="51.5">AC3</text>
<text x="66.9" y="49.8">AB7</text>
<text x="66.9" y="53.3">AB2</text>
<text x="143.5" y="53.3">M22</text>
<text x="143.5" y="51.5">M23</text>
<text x="190.3" y="53">DRAM-VCC</text>
<text x="66.8" y="56.9">AC2</text>
<text x="68" y="55.1">Y1</text>
<text x="68" y="58.7">Y2</text>
<text x="143.5" y="56.9">L22</text>
<text x="143.5" y="58.7">K23</text>
<text x="143.5" y="55.1">L23</text>
<text x="208.2" y="55.1">G5</text>
<text x="208.3" y="56.9">H5</text>
<text x="208.6" y="58.7">L5</text>
<text x="264.4" y="55.1">G3</text>
<text x="264.4" y="56.9">G4</text>
<text x="264.4" y="58.7">J5</text>
<text x="66.8" y="65.8">AC1</text>
<text x="66.9" y="60.4">AA1</text>
<text x="66.9" y="62.2">AB3</text>
<text x="67.4" y="64">W2</text>
<text x="143.5" y="60.4">K22</text>
<text x="143.5" y="64">J22</text>
<text x="143.5" y="65.8">H23</text>
<text x="143.5" y="62.2">J23</text>
<text x="207.9" y="65.8">W5</text>
<text x="208.1" y="60.4">M5</text>
<text x="208.3" y="62.2">R5</text>
<text x="208.5" y="64">T5</text>
<text x="264.4" y="60.4">K5</text>
<text x="264.4" y="62.2">N5</text>
<text x="264.4" y="64">P5</text>
<text x="264.4" y="65.8">U5</text>
<text x="67.9" y="67.5">N1</text>
<text x="67.9" y="71.1">N2</text>
<text x="68" y="69.3">T2</text>
<text x="143.5" y="69.3">G23</text>
<text x="143.5" y="71.1">G22</text>
<text x="143.5" y="67.5">H22</text>
<text x="190.6" y="70.4">DLLVDD DRAM-VCC</text>
<text x="207.9" y="67.5">W6</text>
<text x="207.9" y="69.3">W7</text>
<text x="208.4" y="71.1">Y6</text>
<text x="264.4" y="67.5">V5</text>
<text x="264.4" y="69.3">Y7</text>
<text x="264.4" y="71.1">Y8</text>
<text x="67.9" y="72.9">U1</text>
<text x="67.9" y="74.7">U2</text>
<text x="67.9" y="76.4">P1</text>
<text x="143.5" y="72.9">H21</text>
<text x="143.5" y="74.7">H20</text>
<text x="143.5" y="76.4">G21</text>
<text x="190.3" y="77.9">CPUVDD</text>
<text x="208.1" y="72.9">M8</text>
<text x="208.3" y="74.7">N9</text>
<text x="208.4" y="76.4">P9</text>
<text x="264.4" y="72.9">M9</text>
<text x="264.4" y="74.7">N10</text>
<text x="264.4" y="76.4">P10</text>
<text x="67.7" y="80">M2</text>
<text x="67.9" y="83.5">H1</text>
<text x="68" y="78.2">T1</text>
<text x="68.1" y="81.8">L1</text>
<text x="143.5" y="81.8">F23</text>
<text x="143.5" y="83.5">F22</text>
<text x="143.5" y="78.2">G20</text>
<text x="143.5" y="80">M21</text>
<text x="207.4" y="80">H11</text>
<text x="207.4" y="81.8">H12</text>
<text x="207.4" y="83.5">H13</text>
<text x="264.4" y="80">J11</text>
<text x="264.4" y="81.8">K11</text>
<text x="264.4" y="83.5">K12</text>
<text x="67.9" y="87.1">H2</text>
<text x="68.1" y="85.3">L2</text>
<text x="68.2" y="88.9">J1</text>
<text x="143.5" y="88.9">J21</text>
<text x="143.5" y="87.1">K21</text>
<text x="143.5" y="85.3">L21</text>
<text x="207.4" y="85.3">H14</text>
<text x="207.8" y="87.1">J12</text>
<text x="207.8" y="88.9">J13</text>
<text x="264.4" y="85.3">K13</text>
<text x="264.4" y="87.1">L10</text>
<text x="264.4" y="88.9">L11</text>
<text x="67.7" y="90.7">M1</text>
<text x="67.8" y="92.4">G2</text>
<text x="67.9" y="96">H3</text>
<text x="67.9" y="94.2">K2</text>
<text x="143.5" y="96">H19</text>
<text x="143.5" y="90.7">J20</text>
<text x="143.5" y="94.2">F21</text>
<text x="143.5" y="92.4">G19</text>
<text x="190.3" y="90.3">INTVDD</text>
<text x="207.8" y="92.4">J15</text>
<text x="207.8" y="94.2">J16</text>
<text x="208.4" y="96">K9</text>
<text x="264.4" y="90.7">L12</text>
<text x="264.4" y="92.4">M10</text>
<text x="264.4" y="94.2">M11</text>
<text x="264.4" y="96">M12</text>
<text x="66.9" y="101.3">AA8</text>
<text x="67.9" y="97.8">H4</text>
<text x="68" y="99.5">Y5</text>
<text x="143.5" y="97.8">J19</text>
<text x="157.4" y="101">NAND-VCC</text>
<text x="207.5" y="97.8">K10</text>
<text x="207.5" y="99.5">K15</text>
<text x="208.6" y="101.3">L8</text>
<text x="264.4" y="97.8">M13</text>
<text x="264.4" y="99.5">N11</text>
<text x="264.4" y="101.3">N12</text>
<text x="66.8" y="104.9">AC5</text>
<text x="66.9" y="103.1">AB6</text>
<text x="66.9" y="106.7">AB1</text>
<text x="207.4" y="106.7">R10</text>
<text x="208.3" y="104.9">R9</text>
<text x="208.6" y="103.1">L9</text>
<text x="264.4" y="103.1">P11</text>
<text x="264.4" y="104.9">P12</text>
<text x="264.4" y="106.7">R11</text>
<text x="66.9" y="108.4">AA2</text>
<text x="67.9" y="110.2">R1</text>
<text x="67.9" y="112">P2</text>
<text x="67.9" y="113.8">K1</text>
<text x="143.5" y="113.8">E23</text>
<text x="190.3" y="109.9">VCC-3V3</text>
<text x="207.4" y="112">N19</text>
<text x="208.5" y="108.4">T8</text>
<text x="264.4" y="108.4">R12</text>
<text x="264.4" y="110.2">T11</text>
<text x="264.4" y="112">T12</text>
<text x="66.8" y="117.3">AC6</text>
<text x="67.4" y="119.1">W1</text>
<text x="68.2" y="115.5">J2</text>
<text x="143.5" y="115.5">E22</text>
<text x="143.5" y="119.1">D22</text>
<text x="143.5" y="117.3">D23</text>
<text x="207" y="115.5">W12</text>
<text x="207" y="117.3">W13</text>
<text x="207" y="119.1">W14</text>
<text x="264.4" y="115.5">W9</text>
<text x="264.4" y="117.3">W10</text>
<text x="264.4" y="119.1">W11</text>
<text x="67.8" y="122.7">G1</text>
<text x="67.9" y="120.9">R2</text>
<text x="67.9" y="124.4">V2</text>
<text x="143.5" y="120.9">C23</text>
<text x="143.5" y="122.7">C22</text>
<text x="143.5" y="124.4">B23</text>
<text x="188.5" y="122.3">CSI0-VCC</text>
<text x="207.6" y="124.4">F19</text>
<text x="279.2" y="125.9">GND</text>
<text x="67.4" y="131.6">W4</text>
<text x="67.9" y="128">N3</text>
<text x="67.9" y="126.2">V1</text>
<text x="68.2" y="129.8">J4</text>
<text x="143.5" y="126.2">B22</text>
<text x="143.5" y="128">A23</text>
<text x="143.5" y="129.8">A22</text>
<text x="143.5" y="131.6">B21</text>
<text x="188.1" y="129.4">CSI1-VCC</text>
<text x="207.5" y="126.2">E18</text>
<text x="208.3" y="129.8">H8</text>
<text x="208.3" y="131.6">H9</text>
<text x="67.7" y="136.9">M4</text>
<text x="67.9" y="133.3">R4</text>
<text x="67.9" y="135.1">U4</text>
<text x="143.5" y="133.3">A21</text>
<text x="207.4" y="133.3">H10</text>
<text x="207.4" y="135.1">H15</text>
<text x="208.7" y="136.9">J8</text>
<text x="67.7" y="144">M3</text>
<text x="67.9" y="140.4">N4</text>
<text x="67.9" y="142.2">V4</text>
<text x="68" y="138.7">Y4</text>
<text x="207.8" y="140.4">J10</text>
<text x="207.8" y="142.2">J14</text>
<text x="208.7" y="138.7">J9</text>
<text x="66.9" y="145.8">AA3</text>
<text x="67.9" y="147.6">P4</text>
<text x="68.1" y="149.3">L3</text>
<text x="143.5" y="149.3">E20</text>
<text x="143.5" y="145.8">F20</text>
<text x="143.5" y="147.6">E21</text>
<text x="67.4" y="151.1">W3</text>
<text x="67.9" y="152.9">P3</text>
<text x="68" y="154.7">Y3</text>
<text x="143.5" y="152.9">D20</text>
<text x="143.5" y="154.7">C21</text>
<text x="143.5" y="151.1">D21</text>
<text x="67.9" y="156.4">R3</text>
<text x="67.9" y="158.2">K3</text>
<text x="67.9" y="161.8">K4</text>
<text x="68.1" y="160">L4</text>
<text x="143.5" y="160">D19</text>
<text x="143.5" y="161.8">C19</text>
<text x="143.5" y="156.4">E19</text>
<text x="143.5" y="158.2">C20</text>
<text x="67.9" y="165.3">U3</text>
<text x="68" y="163.6">T3</text>
<text x="68" y="167.1">T4</text>
<text x="143.5" y="163.6">D18</text>
<text x="143.5" y="165.3">C18</text>
<text x="66.9" y="170.7">AA4</text>
<text x="66.9" y="172.4">AA7</text>
<text x="67.9" y="168.9">V3</text>
<text x="27.6" y="179.7">R0402</text>
<text x="66.9" y="174.2">AA6</text>
<text x="67.9" y="177.8">R8</text>
<text x="67.9" y="179.6">N8</text>
<text x="67.9" y="176">P8</text>
<text x="66.9" y="181.3">AA5</text>
<text x="68.2" y="183.1">J3</text>
<text x="32" y="186.3">AGND</text>
<text x="228.2" y="195.1">Design Name</text>
<text x="228.2" y="200.4">Size</text>
<text x="229.9" y="202.2">A3</text>
<text x="235.3" y="200.4">Page Name</text>
<text x="285" y="200.4">Rev</text>
<text x="285" y="202.2">1.0</text>
<text x="228.2" y="205.7">Date:</text>
<text x="237.4" y="205.7">Tuesday, July 26, 2011</text>
<text x="263.7" y="205.7">Sheet</text>
<text x="272.6" y="205.7">5</text>
<text x="277.9" y="205.7">of</text>
<text x="283.3" y="205.7">17</text>
</g>
<g font-size="1.6" fill="#004080">
<text x="72" y="39.8">SDQ0</text>
<text x="72" y="41.6">SDQ1</text>
<text x="72" y="43.4">SDQ2</text>
<text x="72" y="45.2">SDQ3</text>
<text x="72" y="46.9">SDQ4</text>
<text x="72" y="48.7">SDQ5</text>
<text x="72" y="50.5">SDQ6</text>
<text x="72" y="52.3">SDQ7</text>
<text x="124.2" y="52.3">NWE#/SPI0_MOSI/PC0</text>
<text x="72" y="54.1">SDQ8</text>
<text x="72" y="55.8">SDQ9</text>
<text x="72" y="57.6">SDQ10</text>
<text x="72" y="59.4">SDQ11</text>
<text x="124.7" y="54.1">NALE/SPI0_MISO/PC1</text>
<text x="125.6" y="55.8">NCLE/SPI0_CLK/PC2</text>
<text x="133.5" y="57.6">NCE1/PC3</text>
<text x="133.5" y="59.4">NCE0/PC4</text>
<text x="212.5" y="55.8">VCC0_DRAM</text>
<text x="212.5" y="57.6">VCC1_DRAM</text>
<text x="212.5" y="59.4">VCC2_DRAM</text>
<text x="252.2" y="55.8">GND0_DRAM</text>
<text x="252.2" y="57.6">GND1_DRAM</text>
<text x="252.2" y="59.4">GND2_DRAM</text>
<text x="72" y="61.2">SDQ12</text>
<text x="72" y="62.9">SDQ13</text>
<text x="72" y="64.7">SDQ14</text>
<text x="124.2" y="62.9">NRB0/SDC2_CMD/PC6</text>
<text x="124.8" y="64.7">NRB1/SDC2_CLK/PC7</text>
<text x="133.5" y="61.2">NRE#/PC5</text>
<text x="212.5" y="61.2">VCC3_DRAM</text>
<text x="212.5" y="62.9">VCC4_DRAM</text>
<text x="212.5" y="64.7">VCC5_DRAM</text>
<text x="252.2" y="61.2">GND3_DRAM</text>
<text x="252.2" y="62.9">GND4_DRAM</text>
<text x="252.2" y="64.7">GND5_DRAM</text>
<text x="72" y="66.5">SDQ15</text>
<text x="72" y="68.3">SDQ16</text>
<text x="72" y="70.1">SDQ17</text>
<text x="72" y="71.8">SDQ18</text>
<text x="124.8" y="70.1">NDQ2/SDC2_D2/PC10</text>
<text x="124.8" y="71.8">NDQ3/SDC2_D3/PC11</text>
<text x="125.7" y="66.5">NDQ0/SDC2_D0/PC8</text>
<text x="125.7" y="68.3">NDQ1/SDC2_D1/PC9</text>
<text x="212.5" y="66.5">VCC6_DRAM</text>
<text x="212.5" y="68.3">VCC7_DRAM</text>
<text x="212.5" y="70.1">VCC8_DRAM</text>
<text x="212.5" y="71.8">VCC9_DRAM</text>
<text x="252.2" y="66.5">GND6_DRAM</text>
<text x="252.2" y="68.3">GND7_DRAM</text>
<text x="252.2" y="70.1">GND8_DRAM</text>
<text x="252.2" y="71.8">GND9_DRAM</text>
<text x="72" y="73.6">SDQ19</text>
<text x="72" y="75.4">SDQ20</text>
<text x="72" y="77.2">SDQ21</text>
<text x="132.5" y="73.6">NDQ4/PC12</text>
<text x="132.5" y="75.4">NDQ5/PC13</text>
<text x="132.5" y="77.2">NDQ6/PC14</text>
<text x="212.5" y="73.6">VDD0_DLL</text>
<text x="212.5" y="75.4">VDD1_DLL</text>
<text x="212.5" y="77.2">VDD2_DLL</text>
<text x="254" y="73.6">GND0_DLL</text>
<text x="254" y="75.4">GND1_DLL</text>
<text x="254" y="77.2">GND2_DLL</text>
<text x="72" y="79">SDQ22</text>
<text x="72" y="80.7">SDQ23</text>
<text x="72" y="82.5">SDQ24</text>
<text x="132.5" y="79">NDQ7/PC15</text>
<text x="132.6" y="82.5">NCE2/PC17</text>
<text x="133.1" y="80.7">NWP/PC16</text>
<text x="212.5" y="80.7">VDD0_CPU</text>
<text x="212.5" y="82.5">VDD1_CPU</text>
<text x="257.8" y="80.7">GND0</text>
<text x="257.8" y="82.5">GND1</text>
<text x="72" y="84.3">SDQ25</text>
<text x="72" y="86.1">SDQ26</text>
<text x="72" y="87.8">SDQ27</text>
<text x="72" y="89.6">SDQ28</text>
<text x="123.7" y="89.6">NCE6/SPI2_MOSI/PC21</text>
<text x="124.1" y="87.8">NCE5/SPI2_CLK/PC20</text>
<text x="124.7" y="86.1">NCE4/SPI2_CS0/PC19</text>
<text x="132.6" y="84.3">NCE3/PC18</text>
<text x="212.5" y="84.3">VDD2_CPU</text>
<text x="212.5" y="86.1">VDD3_CPU</text>
<text x="212.5" y="87.8">VDD4_CPU</text>
<text x="212.5" y="89.6">VDD5_CPU</text>
<text x="257.8" y="84.3">GND2</text>
<text x="257.8" y="86.1">GND3</text>
<text x="257.8" y="87.8">GND4</text>
<text x="257.8" y="89.6">GND5</text>
<text x="72" y="91.4">SDQ29</text>
<text x="72" y="93.2">SDQ30</text>
<text x="72" y="95">SDQ31</text>
<text x="123.7" y="91.4">NCE7/SPI2_MISO/PC22</text>
<text x="129.4" y="93.2">SPI0_CS0/PC23</text>
<text x="132.3" y="95">NDQS/PC24</text>
<text x="212.5" y="93.2">VDD0_INT</text>
<text x="212.5" y="95">VDD1_INT</text>
<text x="257.8" y="91.4">GND6</text>
<text x="257.8" y="93.2">GND7</text>
<text x="257.8" y="95">GND8</text>
<text x="72" y="96.7">SVREF0</text>
<text x="72" y="98.5">SVREF1</text>
<text x="72" y="100.3">SVREF2</text>
<text x="131.6" y="96.7">NAND_VCC0</text>
<text x="131.6" y="98.5">NAND_VCC1</text>
<text x="212.5" y="96.7">VDD2_INT</text>
<text x="212.5" y="98.5">VDD3_INT</text>
<text x="212.5" y="100.3">VDD4_INT</text>
<text x="256.9" y="98.5">GND10</text>
<text x="256.9" y="100.3">GND11</text>
<text x="257.8" y="96.7">GND9</text>
<text x="72" y="102.1">SVREF3</text>
<text x="72" y="103.8">SDQS0</text>
<text x="72" y="105.6">SDQS0#</text>
<text x="72" y="107.4">SDQS1</text>
<text x="212.5" y="102.1">VDD5_INT</text>
<text x="212.5" y="103.8">VDD6_INT</text>
<text x="212.5" y="105.6">VDD7_INT</text>
<text x="212.5" y="107.4">VDD8_INT</text>
<text x="256.9" y="102.1">GND12</text>
<text x="256.9" y="103.8">GND13</text>
<text x="256.9" y="105.6">GND14</text>
<text x="256.9" y="107.4">GND15</text>
<text x="72" y="109.2">SDQS1#</text>
<text x="72" y="111">SDQS2</text>
<text x="72" y="112.7">SDQS2#</text>
<text x="212.5" y="109.2">VDD9_INT</text>
<text x="212.5" y="112.7">VCC_CARD</text>
<text x="256.9" y="109.2">GND16</text>
<text x="256.9" y="111">GND17</text>
<text x="256.9" y="112.7">GND18</text>
<text x="72" y="114.5">SDQS3</text>
<text x="72" y="116.3">SDQS3#</text>
<text x="72" y="118.1">SDQM0</text>
<text x="72" y="119.8">SDQM1</text>
<text x="119.1" y="118.1">TS0_SYNC/CSI0_HSYNC/PE2</text>
<text x="119.3" y="119.8">TS0_DVLD/CSI0_VSYNC/PE3</text>
<text x="121.3" y="116.3">TS0_ERR/CSI0_MCLK/PE1</text>
<text x="121.8" y="114.5">TS0_CLK/CSI0_PCLK/PE0</text>
<text x="212.5" y="116.3">VCC0_LVDS</text>
<text x="212.5" y="118.1">VCC1_LVDS</text>
<text x="212.5" y="119.8">VCC2_LVDS</text>
<text x="252.7" y="116.3">GND0_LVDS</text>
<text x="252.7" y="118.1">GND1_LVDS</text>
<text x="252.7" y="119.8">GND2_LVDS</text>
<text x="72" y="121.6">SDQM2</text>
<text x="72" y="123.4">SDQM3</text>
<text x="72" y="125.2">SCK#</text>
<text x="125" y="121.6">TS0_D0/CSI0_D0/PE4</text>
<text x="125" y="123.4">TS0_D1/CSI0_D1/PE5</text>
<text x="125" y="125.2">TS0_D2/CSI0_D2/PE6</text>
<text x="212.5" y="125.2">VCC_CSI0</text>
<text x="72" y="127">SCK</text>
<text x="72" y="128.7">SCKE0</text>
<text x="72" y="130.5">SCKE1</text>
<text x="125" y="127">TS0_D3/CSI0_D3/PE7</text>
<text x="125" y="128.7">TS0_D4/CSI0_D4/PE8</text>
<text x="125" y="130.5">TS0_D5/CSI0_D5/PE9</text>
<text x="212.5" y="127">VCC_CSI1</text>
<text x="212.5" y="130.5">VCC0</text>
<text x="72" y="132.3">SA0</text>
<text x="72" y="134.1">SA1</text>
<text x="72" y="135.8">SA2</text>
<text x="72" y="137.6">SA3</text>
<text x="124.1" y="132.3">TS0_D6/CSI0_D6/PE10</text>
<text x="124.1" y="134.1">TS0_D7/CSI0_D7/PE11</text>
<text x="212.5" y="132.3">VCC1</text>
<text x="212.5" y="134.1">VCC2</text>
<text x="212.5" y="135.8">VCC3</text>
<text x="212.5" y="137.6">VCC4</text>
<text x="72" y="139.4">SA4</text>
<text x="72" y="141.2">SA5</text>
<text x="72" y="143">SA6</text>
<text x="212.5" y="139.4">VCC5</text>
<text x="212.5" y="141.2">VCC6</text>
<text x="212.5" y="143">VCC7</text>
<text x="72" y="144.7">SA7</text>
<text x="72" y="146.5">SA8</text>
<text x="72" y="148.3">SA9</text>
<text x="112.3" y="146.5">TS1_CLK/CSI1_PCLK/SDC1_CMD/PG0</text>
<text x="112.3" y="148.3">TS1_ERR/CSI1_MLCK/SDC1_CLK/PG1</text>
<text x="72" y="150.1">SA10</text>
<text x="72" y="151.8">SA11</text>
<text x="72" y="153.6">SA12</text>
<text x="72" y="155.4">SA13</text>
<text x="110.2" y="153.6">TS1_D0/CSI1_D0/SDC1_D2/CSI0_D8/PG4</text>
<text x="110.2" y="155.4">TS1_D1/CSI1_D1/SDC1_D3/CSI0_D9/PG5</text>
<text x="111.2" y="150.1">TS1_SYNC/CSI1_HSYNC/SDC1_D0/PG2</text>
<text x="111.5" y="151.8">TS1_DVLD/CSI1_VSYNC/SDC1_D1/PG3</text>
<text x="72" y="157.2">SA14</text>
<text x="72" y="159">SBA0</text>
<text x="72" y="160.7">SBA1</text>
<text x="107.1" y="160.7">TS1_D4/CSI1_D4/UART3_RTS/CSI0_D12/PG8</text>
<text x="108.2" y="159">TS1_D3/CSI1_D3/UART3_RX/CSI0_D11/PG7</text>
<text x="108.3" y="157.2">TS1_D2/CSI1_D2/UART3_TX/CSI0_D10/PG6</text>
<text x="72" y="162.5">SBA2</text>
<text x="72" y="164.3">SWE</text>
<text x="72" y="166.1">SCAS</text>
<text x="72" y="167.9">SRAS</text>
<text x="107.1" y="162.5">TS1_D5/CSI1_D5/UART3_CTS/CSI0_D13/PG9</text>
<text x="107.3" y="166.1">TS1_D7/CSI1_D7/UART4_RX/CSI0_D15/PG11</text>
<text x="107.5" y="164.3">TS1_D6/CSI1_D6/UART4_TX/CSI0_D14/PG10</text>
<text x="72" y="169.6">SCS0</text>
<text x="72" y="171.4">SCS1</text>
<text x="72" y="173.2">SZQ</text>
<text x="72" y="175">SRST</text>
<text x="72" y="176.7">SDBG0</text>
<text x="72" y="178.5">SDBG1</text>
<text x="72" y="180.3">ADBG</text>
<text x="72" y="182.1">ODT0</text>
<text x="72" y="183.9">ODT1</text>
</g>
<g font-size="1.6" fill="#00f">
<text x="99.6" y="74.1">NAND</text>
<text x="87.2" y="109.7">DRAM</text>
<text x="99.6" y="122.2">TS0/CSI0</text>
<text x="99.6" y="163">TS1/CSI1</text>
</g>
<g font-size="1.3">
<text x="30.8" y="1.3">5</text>
<text x="88.9" y="1.3">4</text>
<text x="147" y="1.3">3</text>
<text x="205" y="1.3">2</text>
<text x="263.1" y="1.3">1</text>
<text x=".5" y="28.4">D</text>
<text x="292.6" y="28.4">D</text>
<text x=".5" y="79.5">C</text>
<text x="292.6" y="79.5">C</text>
<text x=".5" y="130.6">B</text>
<text x="292.6" y="130.6">B</text>
<text x=".5" y="181.7">A</text>
<text x="292.6" y="181.7">A</text>
<text x="30.8" y="207.4">5</text>
<text x="88.9" y="207.4">4</text>
<text x="147" y="207.4">3</text>
<text x="205" y="207.4">2</text>
<text x="263.1" y="207.4">1</text>
</g>
</svg>
